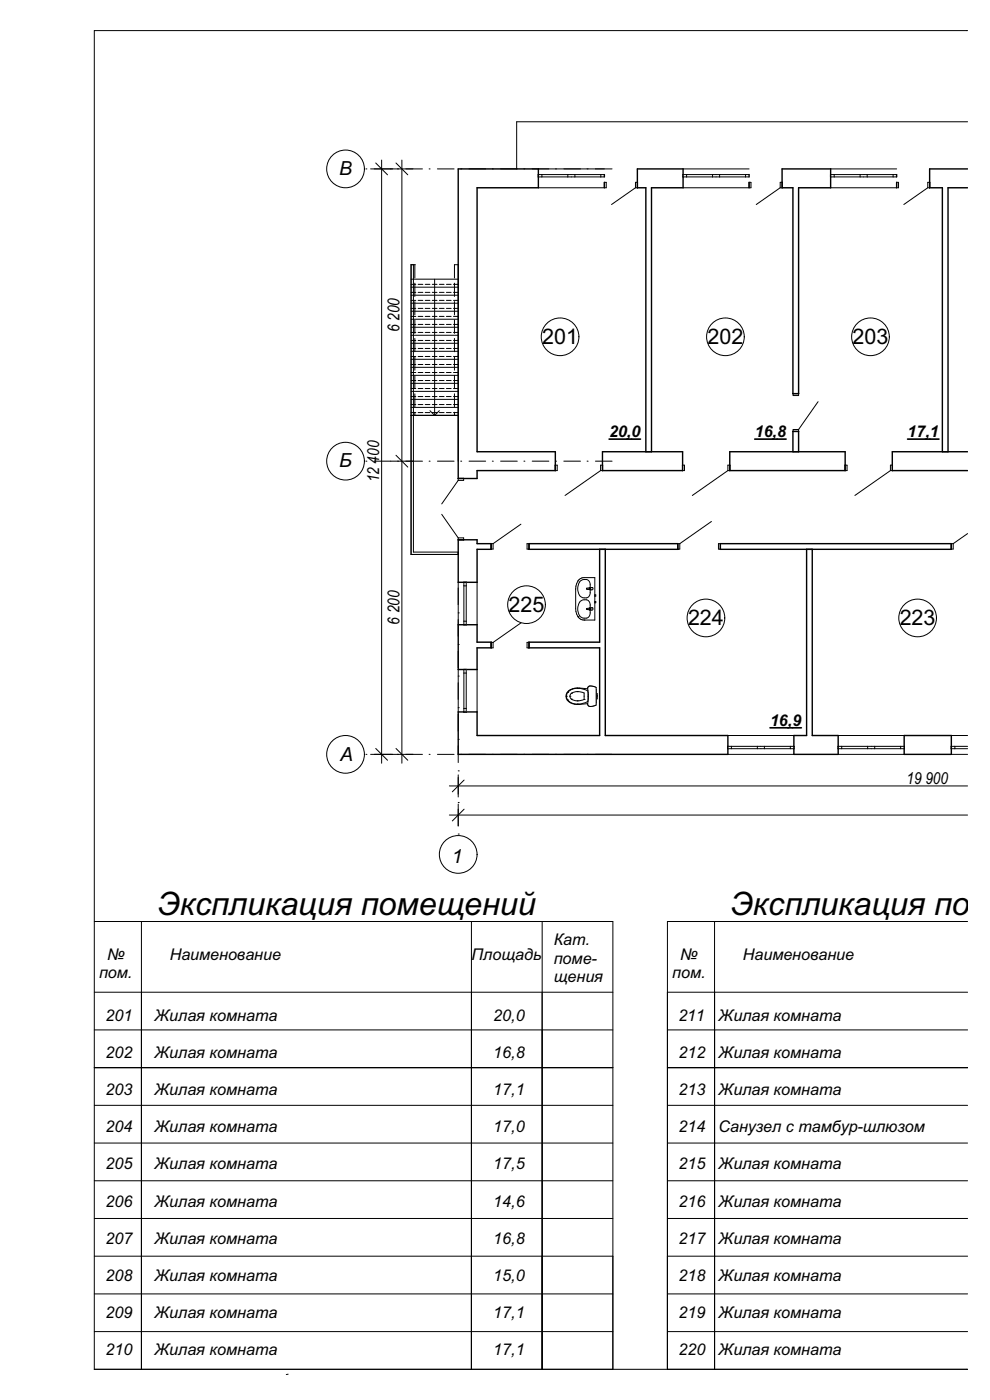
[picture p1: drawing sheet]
<svg xmlns="http://www.w3.org/2000/svg" width="210mm" height="297mm" viewBox="0 0 210 297" stroke-linecap="round" stroke-linejoin="round" font-family="sans-serif">
<path d="M61.1 291.5l-.4 .1" fill="none" stroke="#000" stroke-width=".21"/>
<g fill="#fff">
<path d="M97.2 142h4v9h-4z" fill-rule="evenodd"/>
<path d="M97.2 123.5h4v9h-4z" fill-rule="evenodd"/>
</g>
<path d="M97.2 35.8v65.7h4v-1.7M101.2 39.8v56M101.2 115.3v-.8h-4v9h4v-7M101.2 136.2v-3.7h-4v9.5h4v-4.6M101.2 156v-5h-4v9" fill="none" stroke="#000" stroke-width=".3"/>
<path d="M97.2 142v9M101.2 142v9" fill="none" stroke="#000" stroke-width=".21"/>
<g fill="#fff">
<path d="M98.4 142h.5v.8h-.5z" fill-rule="evenodd"/>
<path d="M98.4 150.3h.5v.7h-.5z" fill-rule="evenodd"/>
<path d="M98.4 142.8h.5v7.5h-.5z" fill-rule="evenodd"/>
</g>
<path d="M97.2 123.5v9M101.2 123.5v9M98.4 142v9M98.4 142.8h.5M98.4 150.3h.5M98.9 142v9" fill="none" stroke="#000" stroke-width=".21"/>
<path d="M98.4 142h.5M98.4 151h.5" fill="none" stroke="#000" stroke-width=".3"/>
<g fill="#fff">
<path d="M98.4 123.5h.5v.8h-.5z" fill-rule="evenodd"/>
<path d="M98.4 131.8h.5v.7h-.5z" fill-rule="evenodd"/>
<path d="M98.4 124.3h.5v7.5h-.5z" fill-rule="evenodd"/>
</g>
<path d="M98.4 123.5v9M98.4 124.3h.5M98.4 131.8h.5M98.9 123.5v9" fill="none" stroke="#000" stroke-width=".21"/>
<path d="M98.4 123.5h.5M98.4 132.5h.5" fill="none" stroke="#000" stroke-width=".3"/>
<path d="M93.7 106.9l1.7 .8 1.8 .3-1.8 .3-1.7 .8" fill="none" stroke="#fff" stroke-width=".21"/>
<g fill="#fff">
<path d="M97.2 101.5h1.1v.4h-1.1z" fill-rule="evenodd"/>
<path d="M97.2 114.1h1.1v.4h-1.1z" fill-rule="evenodd"/>
</g>
<path d="M93.7 109.1l3.5 5M97.2 101.5h1.1v.4h-1.1zM97.2 114.1h1.1v.4h-1.1zM97.2 101.9l-3.5 5" fill="none" stroke="#000" stroke-width=".21"/>
<path d="M97.2 101.5h1.1M97.2 114.5h1.1" fill="none" stroke="#000" stroke-width=".3"/>
<g fill="#fff">
<path d="M176.2 35.8h14v4h-14z" fill-rule="evenodd"/>
<path d="M144.9 35.8h14v4h-14z" fill-rule="evenodd"/>
<path d="M114.2 35.8h14v4h-14z" fill-rule="evenodd"/>
</g>
<path d="M97.2 35.8h17v4h-13M137 39.8h-1.8v-4h9.7v4h-6.7M168.2 39.8h-2.3v-4h10.3v4h-6.8M201.1 39.8h4.2M205.3 35.8h-8.1v4h2.7" fill="none" stroke="#000" stroke-width=".3"/>
<path d="M176.2 35.8h14M176.2 39.8h14" fill="none" stroke="#000" stroke-width=".21"/>
<g fill="#fff">
<path d="M176.2 37h.7v.5h-.7z" fill-rule="evenodd"/>
<path d="M182.4 37h.8v.5h-.8z" fill-rule="evenodd"/>
<path d="M176.9 37h5.5v.5h-5.5z" fill-rule="evenodd"/>
<path d="M183.2 37h.7v.5h-.7z" fill-rule="evenodd"/>
<path d="M189.4 37h.8v.5h-.8z" fill-rule="evenodd"/>
<path d="M183.9 37h5.5v.5h-5.5z" fill-rule="evenodd"/>
</g>
<path d="M144.9 35.8h14M144.9 39.8h14M176.2 37h14M176.2 37.5h14M176.9 37v.5M182.4 37v.5M183.9 37v.5M189.4 37v.5" fill="none" stroke="#000" stroke-width=".21"/>
<path d="M176.2 37v.5M190.2 37v.5" fill="none" stroke="#000" stroke-width=".3"/>
<g fill="#fff">
<path d="M144.9 37h.7v.5h-.7z" fill-rule="evenodd"/>
<path d="M151.1 37h.8v.5h-.8z" fill-rule="evenodd"/>
<path d="M145.6 37h5.5v.5h-5.5z" fill-rule="evenodd"/>
<path d="M151.9 37h.7v.5h-.7z" fill-rule="evenodd"/>
<path d="M158.1 37h.8v.5h-.8z" fill-rule="evenodd"/>
<path d="M152.6 37h5.5v.5h-5.5z" fill-rule="evenodd"/>
</g>
<path d="M114.2 35.8h14M114.2 39.8h14M144.9 37h14M144.9 37.5h14M145.6 37v.5M151.1 37v.5M152.6 37v.5M158.1 37v.5" fill="none" stroke="#000" stroke-width=".21"/>
<path d="M144.9 37v.5M158.9 37v.5" fill="none" stroke="#000" stroke-width=".3"/>
<g fill="#fff">
<path d="M114.2 37h.7v.5h-.7z" fill-rule="evenodd"/>
<path d="M120.4 37h.8v.5h-.8z" fill-rule="evenodd"/>
<path d="M114.9 37h5.5v.5h-5.5z" fill-rule="evenodd"/>
<path d="M121.2 37h.7v.5h-.7z" fill-rule="evenodd"/>
<path d="M127.4 37h.8v.5h-.8z" fill-rule="evenodd"/>
<path d="M121.9 37h5.5v.5h-5.5z" fill-rule="evenodd"/>
</g>
<path d="M114.2 37h14M114.2 37.5h14M114.9 37v.5M120.4 37v.5M121.9 37v.5M127.4 37v.5" fill="none" stroke="#000" stroke-width=".21"/>
<path d="M114.2 37v.5M128.2 37v.5" fill="none" stroke="#000" stroke-width=".3"/>
<path d="M190.6 39.8l.3 1.9 .8 1.7" fill="none" stroke="#fff" stroke-width=".21"/>
<g fill="#fff">
<path d="M190.2 38.7h.4v1.1h-.4z" fill-rule="evenodd"/>
<path d="M196.8 38.7h.4v1.1h-.4z" fill-rule="evenodd"/>
</g>
<path d="M190.2 38.7h.4v1.1h-.4zM196.8 38.7h.4v1.1h-.4zM196.8 39.8l-5.1 3.6" fill="none" stroke="#000" stroke-width=".21"/>
<path d="M190.2 38.7v1.1M197.2 38.7v1.1" fill="none" stroke="#000" stroke-width=".3"/>
<path d="M159.3 39.8l.3 1.9 .8 1.7" fill="none" stroke="#fff" stroke-width=".21"/>
<g fill="#fff">
<path d="M158.9 38.7h.4v1.1h-.4z" fill-rule="evenodd"/>
<path d="M165.5 38.7h.4v1.1h-.4z" fill-rule="evenodd"/>
</g>
<path d="M158.9 38.7h.4v1.1h-.4zM165.5 38.7h.4v1.1h-.4zM165.5 39.8l-5.1 3.6" fill="none" stroke="#000" stroke-width=".21"/>
<path d="M158.9 38.7v1.1M165.9 38.7v1.1" fill="none" stroke="#000" stroke-width=".3"/>
<path d="M128.6 39.8l.3 1.9 .8 1.7" fill="none" stroke="#fff" stroke-width=".21"/>
<g fill="#fff">
<path d="M128.2 38.7h.4v1.1h-.4z" fill-rule="evenodd"/>
<path d="M134.8 38.7h.4v1.1h-.4z" fill-rule="evenodd"/>
</g>
<path d="M128.2 38.7h.4v1.1h-.4zM134.8 38.7h.4v1.1h-.4zM134.8 39.8l-5.1 3.6" fill="none" stroke="#000" stroke-width=".21"/>
<path d="M128.2 38.7v1.1M135.2 38.7v1.1M101.2 95.8h16.6v4h-16.6M127.8 95.8h17v4h-17zM154.8 95.8h24.5v4h-24.5zM205.3 95.8h-16v4h16" fill="none" stroke="#000" stroke-width=".3"/>
<path d="M118.2 99.8a9.2 9.2 0 0 0 1.7 5.3" fill="none" stroke="#fff" stroke-width=".21"/>
<g fill="#fff">
<path d="M117.8 98.7h.4v1.1h-.4z" fill-rule="evenodd"/>
<path d="M127.4 98.7h.4v1.1h-.4z" fill-rule="evenodd"/>
</g>
<path d="M117.8 98.7h.4v1.1h-.4zM127.4 98.7h.4v1.1h-.4zM127.4 99.8l-7.5 5.3" fill="none" stroke="#000" stroke-width=".21"/>
<path d="M117.8 98.7v1.1M127.8 98.7v1.1" fill="none" stroke="#000" stroke-width=".3"/>
<path d="M145.2 99.8a9.2 9.2 0 0 0 1.7 5.3" fill="none" stroke="#fff" stroke-width=".21"/>
<g fill="#fff">
<path d="M144.8 98.7h.4v1.1h-.4z" fill-rule="evenodd"/>
<path d="M154.4 98.7h.4v1.1h-.4z" fill-rule="evenodd"/>
</g>
<path d="M144.8 98.7h.4v1.1h-.4zM154.4 98.7h.4v1.1h-.4zM154.4 99.8l-7.5 5.3" fill="none" stroke="#000" stroke-width=".21"/>
<path d="M144.8 98.7v1.1M154.8 98.7v1.1" fill="none" stroke="#000" stroke-width=".3"/>
<path d="M179.7 99.8a9.2 9.2 0 0 0 1.6 5.3" fill="none" stroke="#fff" stroke-width=".21"/>
<g fill="#fff">
<path d="M179.3 98.7h.4v1.1h-.4z" fill-rule="evenodd"/>
<path d="M188.9 98.7h.4v1.1h-.4z" fill-rule="evenodd"/>
</g>
<path d="M179.3 98.7h.4v1.1h-.4zM188.9 98.7h.4v1.1h-.4zM188.9 99.8l-7.6 5.3" fill="none" stroke="#000" stroke-width=".21"/>
<path d="M179.3 98.7v1.1M189.3 98.7v1.1M101.2 115.3h3v1.2h-3M112.2 115.3h31.6v1.2h-31.6zM152.8 115.3h49v1.2h-49z" fill="none" stroke="#000" stroke-width=".3"/>
<path d="M150.9 110.6l.7 1.3 .5 1.3 .3 2.1" fill="none" stroke="#fff" stroke-width=".21"/>
<g fill="#fff">
<path d="M152.4 115.3h.4v1.2h-.4z" fill-rule="evenodd"/>
<path d="M143.8 115.3h.4v1.2h-.4z" fill-rule="evenodd"/>
</g>
<path d="M143.8 115.3h.4v1.2h-.4zM150.9 110.6l-6.7 4.7M152.4 115.3h.4v1.2h-.4z" fill="none" stroke="#000" stroke-width=".21"/>
<path d="M143.8 115.3v1.2M152.8 115.3v1.2" fill="none" stroke="#000" stroke-width=".3"/>
<path d="M110.5 111.2l.6 1.1 .5 1.2 .2 1.8" fill="none" stroke="#fff" stroke-width=".21"/>
<g fill="#fff">
<path d="M111.8 115.3h.4v1.2h-.4z" fill-rule="evenodd"/>
<path d="M104.2 115.3h.4v1.2h-.4z" fill-rule="evenodd"/>
</g>
<path d="M104.2 115.3h.4v1.2h-.4zM110.5 111.2l-5.9 4.1M111.8 115.3h.4v1.2h-.4z" fill="none" stroke="#000" stroke-width=".21"/>
<path d="M104.2 115.3v1.2M112.2 115.3v1.2" fill="none" stroke="#000" stroke-width=".3"/>
<path d="M201.8 115.3h.4v1.2h-.4z" fill-rule="evenodd" fill="#fff"/>
<path d="M201.8 115.3h.4v1.2h-.4zM205.3 113.2l-3.1 2.1" fill="none" stroke="#000" stroke-width=".21"/>
<path d="M201.8 115.3v1.2M101.2 136.2h3v1.2h-3M127.2 156v-18.6h-15v-1.2h15v-19.7h1.2v39.5" fill="none" stroke="#000" stroke-width=".3"/>
<path d="M110.5 132.2l.6 1 .5 1.2 .2 1.9" fill="none" stroke="#fff" stroke-width=".21"/>
<g fill="#fff">
<path d="M111.8 136.3h.4v1.1h-.4z" fill-rule="evenodd"/>
<path d="M104.2 136.3h.4v1.1h-.4z" fill-rule="evenodd"/>
</g>
<path d="M104.2 136.3h.4v1.1h-.4zM110.5 132.2l-5.9 4.1M111.8 136.3h.4v1.1h-.4z" fill="none" stroke="#000" stroke-width=".21"/>
<path d="M104.2 136.3v1.1M112.2 136.3v1.1M171.1 156v-39.5h1.2v39.5" fill="none" stroke="#000" stroke-width=".3"/>
<g fill="#fff">
<path d="M154.4 156h14v4h-14z" fill-rule="evenodd"/>
<path d="M177.8 156h14v4h-14z" fill-rule="evenodd"/>
<path d="M201.8 156h3.5v4h-3.5z" fill-rule="evenodd"/>
</g>
<path d="M101.2 156h26M128.4 156h26v4h-57.2M171.1 156h-2.7v4h9.4v-4h-5.5M191.8 156h10v4h-10z" fill="none" stroke="#000" stroke-width=".3"/>
<path d="M154.4 156h14M154.4 160h14" fill="none" stroke="#000" stroke-width=".21"/>
<g fill="#fff">
<path d="M167.6 158.3h.8v.5h-.8z" fill-rule="evenodd"/>
<path d="M161.4 158.3h.7v.5h-.7z" fill-rule="evenodd"/>
<path d="M162.1 158.3h5.5v.5h-5.5z" fill-rule="evenodd"/>
<path d="M160.6 158.3h.8v.5h-.8z" fill-rule="evenodd"/>
<path d="M154.4 158.3h.7v.5h-.7z" fill-rule="evenodd"/>
<path d="M155.1 158.3h5.5v.5h-5.5z" fill-rule="evenodd"/>
</g>
<path d="M154.4 158.8h14M154.4 158.3h14M155.1 158.3v.5M160.6 158.3v.5M162.1 158.3v.5M167.6 158.3v.5M177.8 156h14M177.8 160h14" fill="none" stroke="#000" stroke-width=".21"/>
<path d="M154.4 158.3v.5M168.4 158.3v.5" fill="none" stroke="#000" stroke-width=".3"/>
<g fill="#fff">
<path d="M191 158.3h.8v.5h-.8z" fill-rule="evenodd"/>
<path d="M184.8 158.3h.7v.5h-.7z" fill-rule="evenodd"/>
<path d="M185.5 158.3h5.5v.5h-5.5z" fill-rule="evenodd"/>
<path d="M184 158.3h.8v.5h-.8z" fill-rule="evenodd"/>
<path d="M177.8 158.3h.7v.5h-.7z" fill-rule="evenodd"/>
<path d="M178.5 158.3h5.5v.5h-5.5z" fill-rule="evenodd"/>
</g>
<path d="M177.8 158.8h14M177.8 158.3h14M178.5 158.3v.5M184 158.3v.5M185.5 158.3v.5M191 158.3v.5M201.8 156h3.5M201.8 160h3.5" fill="none" stroke="#000" stroke-width=".21"/>
<path d="M177.8 158.3v.5M191.8 158.3v.5" fill="none" stroke="#000" stroke-width=".3"/>
<g fill="#fff">
<path d="M201.8 158.3h.7v.5h-.7z" fill-rule="evenodd"/>
<path d="M202.5 158.3h2.8v.5h-2.8z" fill-rule="evenodd"/>
</g>
<path d="M201.8 158.3h3.5M201.8 158.8h3.5M202.5 158.3v.5" fill="none" stroke="#000" stroke-width=".21"/>
<path d="M168.2 39.8v43.7h1.2v-43.7M199.9 39.8v56h1.2v-56M168.2 91.5h1.2v4.3h-1.2zM201.8 158.3v.5" fill="none" stroke="#000" stroke-width=".3"/>
<path d="M169.4 83.9l1.3 .1 1.2 .3 1.6 .9" fill="none" stroke="#fff" stroke-width=".21"/>
<g fill="#fff">
<path d="M168.2 83.5h1.2v.4h-1.2z" fill-rule="evenodd"/>
<path d="M168.2 91.1h1.2v.4h-1.2z" fill-rule="evenodd"/>
</g>
<path d="M168.2 83.5h1.2v.4h-1.2zM168.2 91.1h1.2v.4h-1.2zM173.5 85.2l-4.1 5.9" fill="none" stroke="#000" stroke-width=".21"/>
<path d="M137 39.8v56h1.2v-56M168.2 83.5h1.2M168.2 91.5h1.2" fill="none" stroke="#000" stroke-width=".3"/>
<g fill="none" stroke="#000" stroke-width=".21">
<circle cx="118.8" cy="71.4" r="4"/>
<circle cx="153.9" cy="71.4" r="4"/>
<circle cx="184.6" cy="71.4" r="4"/>
<circle cx="111.7" cy="128.3" r="4"/>
<circle cx="149.7" cy="131.1" r="4"/>
<circle cx="194.6" cy="131.1" r="4"/>
</g>
<g fill="#fff">
<path d="M126.5 147.5l.2 .1z" fill-rule="evenodd"/>
<path d="M126.5 147.6l.2 .1z" fill-rule="evenodd"/>
<path d="M126.5 147.7l.2 .1z" fill-rule="evenodd"/>
<path d="M126.5 147.8l.2 .1z" fill-rule="evenodd"/>
<path d="M126.5 147.1h.2v.2h-.2z" fill-rule="evenodd"/>
<path d="M126.5 147.3h.2v.2h-.2z" fill-rule="evenodd"/>
<path d="M126.5 147.9h.2v.2h-.2z" fill-rule="evenodd"/>
<path d="M126.5 148.1h.2v.2h-.2z" fill-rule="evenodd"/>
</g>
<path d="M126.5 147.1h.2v1.2h-.2zM126.5 147.5h.2M126.5 147.9h.2" fill="none" stroke="#000" stroke-width=".21"/>
<path d="M120.6 146.6l.8-.5 1-.1 4.1 .3v2.8l-3.5 .3a2.31 2.31 0 0 1-2.9-1.7l.2-.8z" fill-rule="evenodd" fill="#fff"/>
<g fill="none" stroke="#000" stroke-width=".21">
<path d="M120.1 147.7h.1M120.1 147.7l.3 .8M120.4 148.5h.1M120.4 146.9h.1M120.4 148.5l1.1 .7 1 .2M120.4 146.9l-.3 .8M120.6 146.6l.8-.5 1-.1 4.1 .3v2.8l-3.5 .3a2.31 2.31 0 0 1-2.9-1.7l.2-.8zM120.9 147.7h.1M120.9 147.7l.3 .6M121.2 148.3h.1M121.2 147.1h.1M121.2 148.3l1.2 .4"/>
<path d="M121.2 147.1l-.3 .6M122.4 148.7h.1M122.4 146.7h.1M122.4 146.7l1.5 .3M122.4 146.7l-1.2 .4M122.5 149.4h.1M122.5 146h.1M122.5 146l1 .1 1.2 .5v2.2M122.5 146l-1 .2-1.1 .7M123.9 148.4h.1M123.9 147v1.4M123.9 148.4l-1.5 .3"/>
<path d="M124.7 148.8h.1M124.7 148.8l-1.2 .5-1 .1"/>
</g>
<path d="M124.8 145.7l.5-.2 1.2 .3v3.8l-.8 .2a.66 .66 0 0 1-1-.6l.1-1.1-.1-2.1z" fill-rule="evenodd" fill="#fff"/>
<path d="M124.8 145.7l.5-.2 1.2 .3v3.8l-.8 .2a.66 .66 0 0 1-1-.6l.1-1.1-.1-2.1z" fill="none" stroke="#000" stroke-width=".21"/>
<path d="M122.8 123l.8-.4 2.6-.1v9h-2.3a1.83 1.83 0 0 1-1.7-1.8l-.1-4.8 .2-1.1z" fill-rule="evenodd" fill="#fff"/>
<path d="M122.6 123.3l.3-.4 .7-.3 2.6-.1v9h-2.3M122.6 123.3h.1M122.6 130.8h.1M122.6 130.8l.6 .5 .7 .2M122.6 123.3l-.3 .5-.2 1.1v4.2l.2 1.2 .3 .5M123.1 123.2a1.21 1.21 0 0 1 1.3-.2 1.21 1.21 0 0 1 .8 1v1.7a1.21 1.21 0 0 1-.9 1.2 1.21 1.21 0 0 1-1.4-.6 2.68 2.68 0 0 1 .2-3.1zM123.1 127.5a1.21 1.21 0 0 1 1.3-.2 1.21 1.21 0 0 1 .8 1v1.7a1.21 1.21 0 0 1-.9 1.2 1.21 1.21 0 0 1-1.4-.6 2.68 2.68 0 0 1 .2-3.1zM123.9 131.5h.1" fill="none" stroke="#000" stroke-width=".21"/>
<path d="M124.4 129.1l1.1-.2 .3 .3-.3 .2-1-.1z" fill-rule="evenodd" fill="#fff"/>
<path d="M124.5 129.3h.1M124.5 129.3l.6 .1M125 129h.1M125 129l-.6 .1 .1 .2M125.1 129.4h.1M125.5 128.9l-.5 .1M125.5 128.9l.3 .3-.1 .2h-.6M125.5 128.9h.1" fill="none" stroke="#000" stroke-width=".21"/>
<path d="M124.4 124.8l1.1-.2 .3 .3-.3 .2-1-.1z" fill-rule="evenodd" fill="#fff"/>
<path d="M124.5 125h.1M124.5 125l.6 .1M125 124.7h.1M125 124.7l-.6 .1 .1 .2M125.1 125.1h.1M125.5 124.6l-.5 .1M125.5 124.6l.3 .3-.1 .2h-.6M125.5 124.6h.1" fill="none" stroke="#000" stroke-width=".21"/>
<path d="M126.2 126.2h.2v.3h-.2z" fill-rule="evenodd" fill="#fff"/>
<path d="M126.2 126.2h.2v.3h-.2z" fill="none" stroke="#000" stroke-width=".21"/>
<path d="M126.2 127.6h.2v.3h-.2z" fill-rule="evenodd" fill="#fff"/>
<path d="M125 129v.4M125 124.7v.4M125 129.1h.3v.2h-.3zM125 124.8h.3v.2h-.3zM126.2 127.6h.2v.3h-.2z" fill="none" stroke="#000" stroke-width=".21"/>
<g fill="none" stroke="#000" stroke-width=".21">
<path d="M77.6 35.8h.1M79.4 35.8h3.5M84.3 35.8h.1M86.1 35.8h3.5M91 35.8h.1M92.8 35.8h3.5M97.7 35.8h.1M99.5 35.8h3.5M104.4 35.8h.1M106.2 35.8h3.5M111.1 35.8h.1M112.9 35.8h3.5"/>
<path d="M117.8 35.8h.1M119.6 35.8h3.5M124.5 35.8h.1M126.3 35.8h3.5M205.3 25.8h-95.7v10M87.2 59.2h10M87.7 56.2v60.9h9.5v.5h-10v-61.4h.9M88 56.2v2.8M92.2 59.2v28.9M96.4 59v-2.8h.8v41.6M87.2 79h1M87.2 77.3h1"/>
<path d="M87.2 75.6h1M87.2 73.9h1M87.2 72.2h1M87.2 70.5h1M87.2 68.8h1M87.2 67.1h1M87.2 65.4h1M87.2 63.7h1M87.2 62h1M87.2 60.3h1M87.2 79.6h10M87.2 77.9h10"/>
<path d="M87.2 76.2h10M87.2 74.5h10M87.2 72.8h10M87.2 71.1h10M87.2 69.4h10M87.2 67.7h10M87.2 66h10M87.2 64.3h10M87.2 62.6h10M87.2 60.9h10M88 60.1v2.8M88 64v2.8"/>
<path d="M88 67.9v2.8M88 71.8v2.8M88 75.7v2.8M88 79.6v2.8M88.7 79h1M88.7 77.3h1M88.7 75.6h1M88.7 73.9h1M88.7 72.2h1M88.7 70.5h1M88.7 68.8h1M88.7 67.1h1"/>
<path d="M88.7 65.4h1M88.7 63.7h1M88.7 62h1M88.7 60.3h1M90.2 79h1M90.2 77.3h1M90.2 75.6h1M90.2 73.9h1M90.2 72.2h1M90.2 70.5h1M90.2 68.8h1M90.2 67.1h1"/>
<path d="M90.2 65.4h1M90.2 63.7h1M90.2 62h1M90.2 60.3h1M91.7 79h1M91.7 77.3h1M91.7 75.6h1M91.7 73.9h1M91.7 72.2h1M91.7 70.5h1M91.7 68.8h1M91.7 67.1h1"/>
<path d="M91.7 65.4h1M91.7 63.7h1M91.7 62h1M91.7 60.3h1M93.2 79h1M93.2 77.3h1M93.2 75.6h1M93.2 73.9h1M93.2 72.2h1M93.2 70.5h1M93.2 68.8h1M93.2 67.1h1"/>
<path d="M93.2 65.4h1M93.2 63.7h1M93.2 62h1M93.2 60.3h1M94.7 79h1M94.7 77.3h1M94.7 75.6h1M94.7 73.9h1M94.7 72.2h1M94.7 70.5h1M94.7 68.8h1M94.7 67.1h1"/>
<path d="M94.7 65.4h1M94.7 63.7h1M94.7 62h1M94.7 60.3h1M96.2 79h1M96.2 77.3h1M96.2 75.6h1M96.2 73.9h1M96.2 72.2h1M96.2 70.5h1M96.2 68.8h1M96.2 67.1h1"/>
<path d="M96.2 65.4h1M96.2 63.7h1M96.2 62h1M96.2 60.3h1M96.4 60.1v2.8M96.4 64v2.8M96.4 67.9v2.8M96.4 71.8v2.8M96.4 75.7v2.8M96.4 79.6v2.8M77.6 97.8h.1M79.4 97.8h3.5"/>
<path d="M84.3 97.8h.1M86.1 97.8h3.5M87.2 87.5h1M87.2 85.8h1M87.2 84.1h1M87.2 82.4h1M87.2 80.7h1M87.2 88.1h10M87.2 86.4h10M87.2 84.7h10M87.2 83h10M87.2 81.3h10"/>
<path d="M88 83.5v2.9M88 87.5v.6M88.7 87.5h1M88.7 85.8h1M88.7 84.1h1M88.7 82.4h1M88.7 80.7h1M90.2 87.5h1M90.2 85.8h1M90.2 84.1h1M90.2 82.4h1M90.2 80.7h1"/>
<path d="M91 97.8h.1M91.2 87.1l1 1M91.7 87.5h1M91.7 85.8h1M91.7 84.1h1M91.7 82.4h1M91.7 80.7h1M92.8 97.8h3.5M93.2 87.5h1M93.2 85.8h1M93.2 84.1h1M93.2 82.4h1"/>
<path d="M93.2 80.7h1M93.2 87.1l-1 1M94.7 87.5h1M94.7 85.8h1M94.7 84.1h1M94.7 82.4h1M94.7 80.7h1M96.2 87.5h1M96.2 85.8h1M96.2 84.1h1M96.2 82.4h1M96.2 80.7h1"/>
<path d="M96.4 83.5v2.9M96.4 87.5v.6M97.7 97.8h.1M99.5 97.8h3.5M104.4 97.8h.1M106.2 97.8h3.5M111.1 97.8h.1M112.9 97.8h3.5M117.8 97.8h.1M119.6 97.8h3.5M124.5 97.8h.1M126.3 97.8h3.5"/>
<path d="M97.2 130h.1M97.2 136.7h.1M97.2 124.7v3.6M97.2 131.4v3.6M97.2 138.1v3.6M97.2 143.4h.1M97.2 150.1h.1M97.2 156.8h.1M97.2 144.8v3.6M97.2 151.5v3.6M97.2 158.2v3.6M77.6 160h.1"/>
<path d="M79.4 160h3.5M84.3 160h.1M86.1 160h3.5M91 160h.1M92.8 160h3.5M97.2 163.5h.1M97.2 170.2h.1M97.2 176.9h.1M97.2 164.9v3.6M97.2 171.6v3.6M97.7 160h.1M99.5 160h3.5"/>
<path d="M104.4 160h.1M106.2 160h3.5M111.1 160h.1M112.9 160h3.5M117.8 160h.1M119.6 160h3.5M124.5 160h.1M126.3 160h3.5"/>
<circle cx="73.3" cy="35.8" r="4"/>
<circle cx="73.3" cy="97.8" r="4"/>
<circle cx="73.3" cy="160" r="4"/>
<circle cx="97.2" cy="181.3" r="4"/>
</g>
<g fill="none" stroke="#000" stroke-width=".21">
<path d="M20 195.5h110v95h-110M30 195.5v95M100 195.5v95M115 195.5v95M151.6 195.5v95M205.3 195.5h-63.7v95h63.7M20 210.5h110M20 218.5h110M141.6 210.5h63.7M141.6 218.5h63.7M20 234.5h110M20 226.5h110"/>
<path d="M141.6 234.5h63.7M141.6 226.5h63.7M20 242.5h110M20 250.5h110M20 258.5h110M141.6 242.5h63.7M141.6 250.5h63.7M141.6 258.5h63.7M20 266.5h110M20 274.5h110M141.6 266.5h63.7M141.6 274.5h63.7"/>
<path d="M20 282.5h110M141.6 282.5h63.7"/>
</g>
<path d="M205.3 6.5h-185.3v284h185.3" fill="none" stroke="#000" stroke-width=".21"/>
<g fill="none" stroke="#000" stroke-width=".21">
<path d="M78.6 35.8h9M79.7 34.6l2.5 2.5M81 34v127.9M84 34.6l2.5 2.5M85.2 34v127.9M82.9 97.8h4.7M84 96.6l2.5 2.5M79.7 158.8l2.5 2.5M84 158.8l2.5 2.5M78.6 160h9M95.3 172.9h110M95.3 166.7h110"/>
<path d="M97.2 164.4v4.7M97.2 170.6v4.7M98.4 171.7l-2.5 2.5M98.4 165.5l-2.5 2.5"/>
</g>
<path d="M129.2 93.2h6.7M160.1 93.2h6.6M192.5 93.2h6.7M163.3 154.4h6.7" fill="none" stroke="#000" stroke-width=".35"/>
<g font-size="6.9">
<text x="33.4" y="194.1">Экспликация помещений</text>
<text x="155" y="194.1">Экспликация поме</text>
</g>
<g font-size="4.6">
<text x="115" y="72.9">201</text>
<text x="150.1" y="72.9">202</text>
<text x="180.9" y="72.9">203</text>
<text x="107.9" y="129.8">225</text>
<text x="146" y="132.6">224</text>
<text x="190.9" y="132.6">223</text>
</g>
<g font-size="4.1">
<text x="71.9" y="37.2">В</text>
<text x="72" y="99.2">Б</text>
<text x="72.2" y="161.4">А</text>
<text x="95.9" y="183">1</text>
</g>
<g font-size="3.5">
<text x="84.7" y="70.4" transform="rotate(-90 84.7 70.4)">6 200</text>
<text x="80.5" y="102.3" transform="rotate(-90 80.5 102.3)">12 400</text>
<text x="84.7" y="132.5" transform="rotate(-90 84.7 132.5)">6 200</text>
<text x="192.3" y="166.2">19 900</text>
</g>
<g font-size="3.4">
<text x="129.2" y="92.8">20,0</text>
<text x="160.1" y="92.8">16,8</text>
<text x="192.5" y="92.8">17,1</text>
<text x="163.3" y="154">16,9</text>
<text x="22.7" y="203.6">№</text>
<text x="36" y="203.6">Наименование</text>
<text x="100" y="203.6">Площадь</text>
<text x="117.5" y="200.6">Кат.</text>
<text x="144.3" y="203.6">№</text>
<text x="157.6" y="203.6">Наименование</text>
<text x="21" y="207.5">пом.</text>
<text x="117.5" y="204.5">поме-</text>
<text x="117.5" y="208.4">щения</text>
<text x="142.6" y="207.5">пом.</text>
<text x="22.4" y="216.7">201</text>
<text x="32.8" y="216.7">Жилая комната</text>
<text x="104.6" y="216.7">20,0</text>
<text x="143.9" y="216.7">211</text>
<text x="152.4" y="216.7">Жилая комната</text>
<text x="22.4" y="224.5">202</text>
<text x="32.8" y="224.5">Жилая комната</text>
<text x="104.6" y="224.5">16,8</text>
<text x="143.9" y="224.5">212</text>
<text x="152.4" y="224.5">Жилая комната</text>
<text x="22.4" y="232.4">203</text>
<text x="32.8" y="232.4">Жилая комната</text>
<text x="104.6" y="232.4">17,1</text>
<text x="143.9" y="232.4">213</text>
<text x="152.4" y="232.4">Жилая комната</text>
<text x="22.4" y="240.2">204</text>
<text x="32.8" y="240.2">Жилая комната</text>
<text x="104.6" y="240.2">17,0</text>
<text x="143.9" y="240.2">214</text>
<text x="152.4" y="240.2">Санузел с тамбур-шлюзом</text>
<text x="22.4" y="248.1">205</text>
<text x="32.8" y="248.1">Жилая комната</text>
<text x="104.6" y="248.1">17,5</text>
<text x="143.9" y="248.1">215</text>
<text x="152.4" y="248.1">Жилая комната</text>
<text x="22.4" y="256">206</text>
<text x="32.8" y="256">Жилая комната</text>
<text x="104.6" y="256">14,6</text>
<text x="143.9" y="256">216</text>
<text x="152.4" y="256">Жилая комната</text>
<text x="22.4" y="263.8">207</text>
<text x="32.8" y="263.8">Жилая комната</text>
<text x="104.6" y="263.8">16,8</text>
<text x="143.9" y="263.8">217</text>
<text x="152.4" y="263.8">Жилая комната</text>
<text x="22.4" y="271.7">208</text>
<text x="32.8" y="271.7">Жилая комната</text>
<text x="104.6" y="271.7">15,0</text>
<text x="143.9" y="271.7">218</text>
<text x="152.4" y="271.7">Жилая комната</text>
<text x="22.4" y="279.5">209</text>
<text x="32.8" y="279.5">Жилая комната</text>
<text x="104.6" y="279.5">17,1</text>
<text x="143.9" y="279.5">219</text>
<text x="152.4" y="279.5">Жилая комната</text>
<text x="22.4" y="287.4">210</text>
<text x="32.8" y="287.4">Жилая комната</text>
<text x="104.6" y="287.4">17,1</text>
<text x="143.9" y="287.4">220</text>
<text x="152.4" y="287.4">Жилая комната</text>
</g>
</svg>
